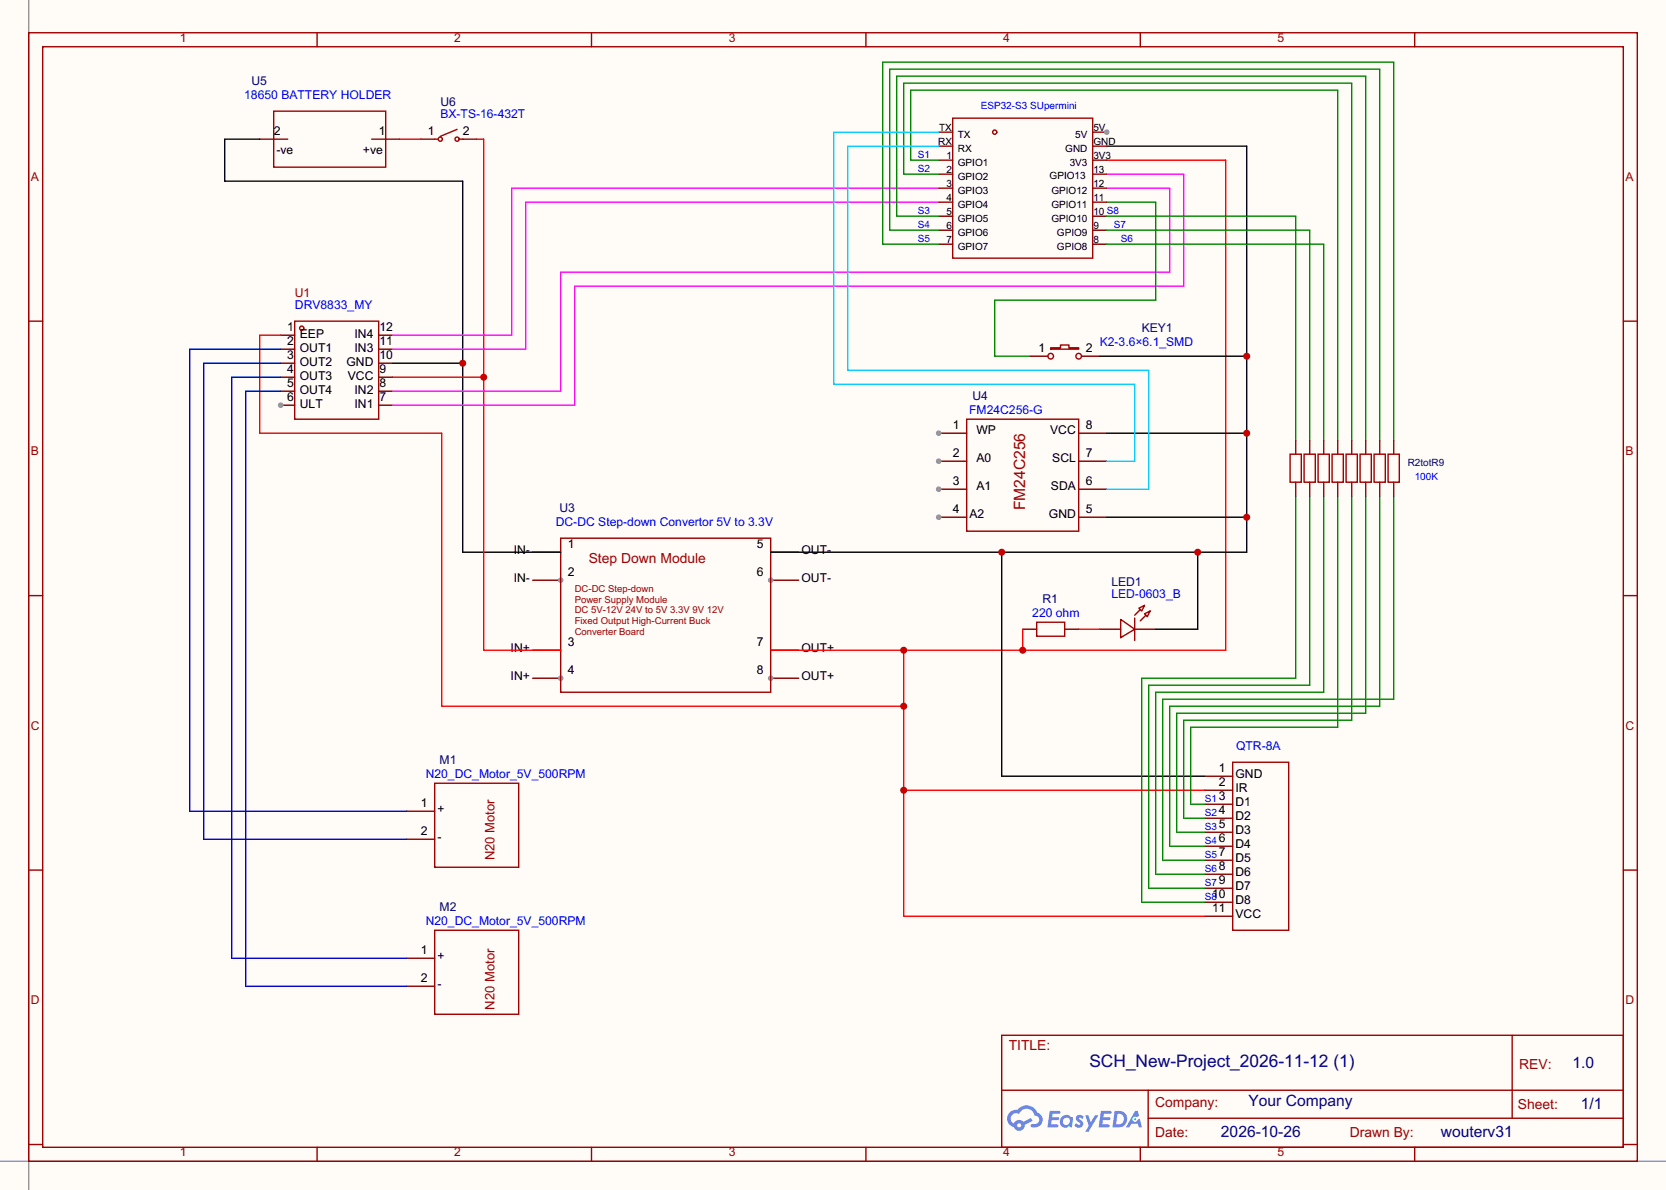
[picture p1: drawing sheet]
<svg xmlns="http://www.w3.org/2000/svg" width="302mm" height="216mm" viewBox="0 0 302 216" stroke-linecap="round" stroke-linejoin="round" font-family="sans-serif">
<path d="M0 0h302.3v215.9h-302.3z" fill="#fffcf7"/>
<path d="M5.2 0v215.9M0 210.7h302.3" fill="none" stroke="#999" stroke-width=".25"/>
<g fill="none" stroke="#a10000" stroke-width=".25">
<path d="M5.2 5.9h291.9v204.8h-291.9zM7.7 8.5h286.8v199.6h-286.8zM57.5 5.9v2.6M107.3 5.9v2.6M157.1 5.9v2.6M206.9 5.9v2.6M256.7 5.9v2.6M5.2 58.3h2.5M294.5 58.3h2.6M5.2 108h2.5M294.5 108h2.6M5.2 157.8h2.5"/>
<path d="M294.5 157.8h2.6M181.7 187.8h112.8v20.3h-112.8zM181.8 197.8h112.6M208.3 197.8v10.1M274.3 187.8l.1 15.1M5.2 207.6h2.5M57.5 208.1v2.6M107.3 208.1v2.6M157.1 208.1v2.6M206.9 208.1v2.6M208.3 202.9h86.1M256.7 208.1v2.6"/>
<path d="M294.5 207.6h2.6"/>
</g>
<g fill="#5487ff">
<path d="M195.4 202.4l.5-.2 .4 .1 .3 .3-.3 .4a.33 .33 0 0 0-.2-.3 .33 .33 0 0 0-.4 .2l.1 .1a.89 .89 0 0 1 .5 1.3 1 1 0 0 1-1.4-.2l.3-.3 .6 .3 .2-.1-.1-.2a.88 .88 0 0 1-.5-1.4z"/>
<path d="M196.9 202.3h.5l.5 1.3 .8-1.3h.6l-1.8 3h-.6l.6-1.1z"/>
<path d="M190.5 201.5h.8a1.1 1.1 0 0 1 1.1 .2l-.1 .3h-1.3l-.1 .7h1.1l.2 .2-.3 .3h-1.1l-.1 .8h1.2l.1 .4-.2 .1h-1.8z"/>
<path d="M199.7 201.5h.9a1.11 1.11 0 0 1 1 .2 .26 .26 0 0 1-.2 .3h-1.1l-.1 .7h1l.3 .2-.3 .3h-1.1l-.1 .8h1.2l.1 .4-.2 .1h-1.8z"/>
<path d="M205.9 201.5h.5l.2 .9-.4 .2a.5 .5 0 0 0-.7 .2 .5 .5 0 0 0 .3 .7 .5 .5 0 0 0 .6-.4l.4-.2 .4 1.6h-.6l-.1-.6h-1.3l-.3 .6h-.6z"/>
<path d="M202.2 201.5l-.4 3h1a1.51 1.51 0 0 0 1.7-1.5 1.51 1.51 0 0 0-1.8-1.5zM202.7 202a1 1 0 0 1 1.2 1.1 1 1 0 0 1-1.2 .9h-.2z"/>
<path d="M192.7 202.5a1.07 1.07 0 0 0-.3 1.6 1.07 1.07 0 0 0 1.6 .2l.5 .2 .2-1.6-.1-.2-.3-.1a1.02 1.02 0 0 0-1.6-.1zM192.8 203.4a.67 .67 0 0 1 1.3 0 .67 .67 0 0 1-1.3 0z"/>
<path d="M183.2 201.8a1.58 1.58 0 0 0 .7 2.7 1.01 1.01 0 0 0 1.2 .6 1.01 1.01 0 0 0 .8-1l1.4-.8-.3-.5-1.3 .7a1.03 1.03 0 0 0-1.7 .3 1 1 0 0 1-.5-1.4 1 1 0 0 1 1.4-.3 1.49 1.49 0 0 1 1.5-1 1.49 1.49 0 0 1 1.3 1.3 .82 .82 0 0 1 .8 1 .82 .82 0 0 1-1.2 .5 .31 .31 0 0 0-.3 .3 .31 .31 0 0 0 .3 .3 1.43 1.43 0 0 0 1.8-.9 1.43 1.43 0 0 0-.9-1.8 2.09 2.09 0 0 0-3.6-.5l-.9 .1zM184.5 204.2a.4 .4 0 0 1 .8 0 .4 .4 0 0 1-.8 0z"/>
<circle cx="205.9" cy="203" r=".19"/>
</g>
<g fill="none" stroke="#870000" stroke-width=".25">
<path d="M50.9 60.8h2.6M50.9 63.3h2.6M50.9 65.9h2.6M50.9 68.4h2.6M50.9 71h2.6M50.9 73.5h2.6M218.6 140.8h5M218.6 143.4h5M218.6 145.9h5M218.6 148.4h5M218.6 151h5M218.6 153.5h5"/>
<path d="M218.6 156.1h5M218.6 158.6h5M218.6 161.1h5M218.6 163.7h5M218.6 166.2h5"/>
</g>
<g fill="none" stroke="#a10000" stroke-width=".25">
<path d="M53.5 58.3h15.2v17.7h-15.2zM223.6 138.3h10.2v30.5h-10.2z"/>
<circle cx="54.7" cy="59.5" r=".38"/>
</g>
<circle cx="50.9" cy="73.5" r=".51" fill="#999"/>
<path d="M68.7 73.5h2.5M68.7 71h2.5M68.7 68.4h2.5M68.7 65.9h2.5M68.7 63.3h2.5M68.7 60.8h2.5M96.6 100.2h5.1M96.6 105.3h5.1M73.8 147.2h5.1M73.8 152.2h5.1M73.8 173.8h5.1M73.8 178.9h5.1" fill="none" stroke="#870000" stroke-width=".25"/>
<path d="M78.9 142.1h15.2v15.2h-15.2zM78.9 168.8h15.2v15.2h-15.2z" fill="none" stroke="#a10000" stroke-width=".25"/>
<circle cx="101.7" cy="105.3" r=".51" fill="#999"/>
<path d="M96.6 118h5.1M96.6 123h5.1" fill="none" stroke="#870000" stroke-width=".25"/>
<circle cx="101.7" cy="123" r=".51" fill="#999"/>
<path d="M139.8 100.2h5.1M139.8 105.3h5.1" fill="none" stroke="#870000" stroke-width=".25"/>
<circle cx="139.8" cy="105.3" r=".51" fill="#999"/>
<path d="M139.8 118h5.1M139.8 123h5.1" fill="none" stroke="#870000" stroke-width=".25"/>
<circle cx="139.8" cy="123" r=".51" fill="#999"/>
<path d="M175.4 76h20.3v20.4h-20.3zM101.7 97.6h38.1v28h-38.1z" fill="none" stroke="#a10000" stroke-width=".25"/>
<path d="M170.3 78.6h5.1" fill="none" stroke="#870000" stroke-width=".25"/>
<circle cx="170.3" cy="78.6" r=".51" fill="#999"/>
<path d="M170.3 83.7h5.1" fill="none" stroke="#870000" stroke-width=".25"/>
<circle cx="170.3" cy="83.7" r=".51" fill="#999"/>
<path d="M170.3 88.7h5.1" fill="none" stroke="#870000" stroke-width=".25"/>
<circle cx="170.3" cy="88.7" r=".51" fill="#999"/>
<path d="M170.3 93.8h5.1" fill="none" stroke="#870000" stroke-width=".25"/>
<circle cx="170.3" cy="93.8" r=".51" fill="#999"/>
<g fill="none" stroke="#870000" stroke-width=".25">
<path d="M47.1 25.2h5.1M67.4 25.2h5.1M76.3 25.2h2.6M83.9 25.2h2.6M186.8 64.6h3.3M195.7 78.6h5.1M196.2 64.6h3.3M195.7 93.8h5.1M195.7 88.7h5.1M195.7 83.7h5.1M185.5 114.1h2.6M193.2 114.1h2.5"/>
<path d="M199.5 114.1h3.8M205.9 114.1h3.8"/>
</g>
<g fill="none" stroke="#a10000" stroke-width=".25">
<path d="M49.7 20.2h20.3v10.1h-20.3zM78.9 25.2h.5M82.9 23.5l-3 1.2M83.4 25.2h.5M190.6 63.1h1.8v-.5h1.5v.5h1.8v.2h-5.1zM188.1 112.9h5.1v2.5h-5.1zM203.3 112.4l2.6 1.7-2.6 1.6zM205.9 112.1v4.1M206.6 110.3l1-.5-.5 1zM206.9 110.6l-1 1M207.6 111.4l1.1-.6-.5 1.1zM207.9 111.6l-1 1"/>
<circle cx="79.9" cy="25.2" r=".38"/>
<circle cx="82.9" cy="25.2" r=".38"/>
<circle cx="190.6" cy="64.6" r=".51"/>
<circle cx="195.7" cy="64.6" r=".51"/>
</g>
<path d="M47.1 25.2h-6.3v7.7h43.1v67.3h17.8M71.2 65.9h12.7" fill="none" stroke="#000" stroke-width=".25"/>
<circle cx="83.9" cy="65.9" r=".63" fill="#c00"/>
<path d="M86.5 25.2h1.3v92.8h13.9M71.2 68.4h16.6" fill="none" stroke="#f00" stroke-width=".25"/>
<circle cx="87.8" cy="68.4" r=".63" fill="#c00"/>
<path d="M200.8 29.1h21.6v88.9h-82.6M50.9 60.8h-3.8v17.8h33v49.5h83.9M164 118v48.2h54.6M185.5 114.1v3.9M164 143.4h54.6" fill="none" stroke="#f00" stroke-width=".25"/>
<g fill="#c00">
<circle cx="164" cy="128.1" r=".63"/>
<circle cx="164" cy="143.4" r=".63"/>
<circle cx="164" cy="118" r=".63"/>
<circle cx="185.5" cy="118" r=".63"/>
</g>
<path d="M200.8 26.5h25.4v73.7h-86.4M199.5 64.6h26.7M200.8 78.6h25.4M200.8 93.8h25.4M181.7 100.2v40.6h36.9M217.3 100.2v13.9h-7.6" fill="none" stroke="#000" stroke-width=".25"/>
<g fill="#c00">
<circle cx="181.7" cy="100.2" r=".63"/>
<circle cx="217.3" cy="100.2" r=".63"/>
<circle cx="226.2" cy="93.8" r=".63"/>
<circle cx="226.2" cy="78.6" r=".63"/>
<circle cx="226.2" cy="64.6" r=".63"/>
</g>
<path d="M72.5 25.2h3.8M195.7 114.1h3.8" fill="none" stroke="#f00" stroke-width=".25"/>
<path d="M50.9 63.3h-16.5v83.9h39.4M50.9 65.9h-13.9v86.3h36.8M50.9 68.4h-8.9v105.4h31.8M50.9 71h-6.3v107.9h29.2" fill="none" stroke="#00c" stroke-width=".25"/>
<path d="M170.3 34.1h-77.5v26.7h-21.6M170.3 36.7h-74.9v26.6h-24.2M200.8 31.6h14v20.3h-110.5v21.6h-33.1M200.8 34.1h11.4v15.3h-110.5v21.6h-30.5" fill="none" stroke="#f0f" stroke-width=".25"/>
<path d="M200.8 36.7h8.9v17.8h-29.2v10.1h6.3" fill="none" stroke="#008700" stroke-width=".25"/>
<g fill="none" stroke="#a10000" stroke-width=".25">
<path d="M172.8 21.4h25.4v25.4h-25.4z"/>
<circle cx="180.5" cy="24" r=".38"/>
</g>
<g fill="none" stroke="#870000" stroke-width=".25">
<path d="M170.3 26.5h2.5M170.3 29.1h2.5M170.3 31.6h2.5M170.3 34.1h2.5M170.3 36.7h2.5M170.3 39.2h2.5M170.3 24h2.5M198.2 26.5h2.6M198.2 29.1h2.6M198.2 31.6h2.6M198.2 34.1h2.6M198.2 36.7h2.6"/>
<path d="M198.2 39.2h2.6M198.2 24h2.6M170.3 41.8h2.5M170.3 44.3h2.5M198.2 41.8h2.6M198.2 44.3h2.6"/>
</g>
<circle cx="200.8" cy="24" r=".51" fill="#999"/>
<g fill="none" stroke="#008700" stroke-width=".25">
<path d="M170.3 39.2h-7.6v-25.4h85.1v66.1M170.3 29.1h-5.1v-12.7h77.5v63.5M170.3 31.6h-6.3v-16.5h81.2v64.8M200.8 39.2h34.3v40.7M170.3 41.8h-8.9v-29.3h88.9v67.4M170.3 44.3h-10.2v-33h92.8v68.6M200.8 41.8h36.8v38.1M200.8 44.3h39.4v35.6M235.1 90v33h-28v40.7h11.5M237.6 90v34.3h-29.2v36.8h10.2M240.2 90v35.6h-30.5v33h8.9M242.7 90v41.9h-26.7v14h2.6"/>
<path d="M245.2 90v40.7h-30.4v17.7h3.8M247.8 90v39.4h-34.3v21.6h5.1M250.3 90v38.1h-38.1v25.4h6.4M252.9 90v36.8h-42v29.3h7.7"/>
</g>
<path d="M170.3 24h-19v45.7h54.6v14h-5.1M170.3 26.5h-16.5v40.7h54.6v21.5h-7.6" fill="none" stroke="#0cf" stroke-width=".25"/>
<path d="M234.1 82.4h2v5.1h-2zM236.6 82.4h2v5.1h-2zM239.1 82.4h2.1v5.1h-2.1zM241.7 82.4h2v5.1h-2zM244.2 82.4h2.1v5.1h-2.1zM246.8 82.4h2v5.1h-2zM249.3 82.4h2v5.1h-2zM251.8 82.4h2.1v5.1h-2.1z" fill="none" stroke="#a10000" stroke-width=".25"/>
<g fill="none" stroke="#870000" stroke-width=".25">
<path d="M235.1 79.9v2.5M237.6 79.9v2.5M240.2 79.9v2.5M242.7 79.9v2.5M245.2 79.9v2.5M247.8 79.9v2.5M250.3 79.9v2.5M252.9 79.9v2.5M235.1 87.5v2.5M237.6 87.5v2.5M240.2 87.5v2.5M242.7 87.5v2.5"/>
<path d="M245.2 87.5v2.5M247.8 87.5v2.5M250.3 87.5v2.5M252.9 87.5v2.5"/>
</g>
<text font-size="3.1" fill="#000080" x="197.6" y="193.5">SCH_New-Project_2026-11-12 (1)</text>
<text font-size="2.8" fill="#a00000" x="186" y="92.5" transform="rotate(-90 186 92.5)">FM24C256</text>
<g font-size="2.8" fill="#000080">
<text x="285.3" y="193.8">1.0</text>
<text x="226.5" y="200.7">Your Company</text>
<text x="286.8" y="201.2">1/1</text>
<text x="221.5" y="206.3">2026-10-26</text>
<text x="261.4" y="206.2">wouterv31</text>
</g>
<g font-size="2.5" fill="#a00000">
<text x="106.8" y="102.1">Step Down Module</text>
<text x="183" y="190.5">TITLE:</text>
<text x="275.6" y="193.9">REV:</text>
<text x="209.6" y="200.7">Company:</text>
<text x="275.4" y="201.2">Sheet:</text>
<text x="209.6" y="206.3">Date:</text>
<text x="244.9" y="206.3">Drawn By:</text>
</g>
<g font-size="2.4" fill="#a00000">
<text x="89.7" y="156.1" transform="rotate(-90 89.7 156.1)">N20 Motor</text>
<text x="89.7" y="183.1" transform="rotate(-90 89.7 183.1)">N20 Motor</text>
</g>
<g font-size="2.2" fill="#a00000">
<text x="32.6" y="7.6">1</text>
<text x="82.4" y="7.6">2</text>
<text x="132.2" y="7.6">3</text>
<text x="182" y="7.6">4</text>
<text x="231.8" y="7.6">5</text>
<text x="5.6" y="32.8">A</text>
<text x="294.9" y="32.8">A</text>
<text x="53.5" y="53.9">U1</text>
<text x="5.6" y="82.6">B</text>
<text x="294.9" y="82.6">B</text>
<text x="5.6" y="132.4">C</text>
<text x="294.9" y="132.4">C</text>
<text x="5.6" y="182.2">D</text>
<text x="294.9" y="182.2">D</text>
<text x="32.6" y="209.8">1</text>
<text x="82.4" y="209.8">2</text>
<text x="132.2" y="209.8">3</text>
<text x="182" y="209.8">4</text>
<text x="231.8" y="209.8">5</text>
</g>
<g font-size="2.2" fill="#00f">
<text x="44.3" y="17.9">18650 BATTERY HOLDER</text>
<text x="79.9" y="21.4">BX-TS-16-432T</text>
<text x="53.5" y="56">DRV8833_MY</text>
<text x="199.5" y="62.8">K2-3.6×6.1_SMD</text>
<text x="175.8" y="75.1">FM24C256-G</text>
<text x="100.8" y="95.4">DC-DC Step-down Convertor 5V to 3.3V</text>
<text x="187.3" y="111.9">220 ohm</text>
<text x="201.6" y="108.5">LED-0603_B</text>
<text x="224.3" y="136">QTR-8A</text>
<text x="77.2" y="141.1">N20_DC_Motor_5V_500RPM</text>
<text x="77.2" y="167.8">N20_DC_Motor_5V_500RPM</text>
</g>
<g font-size="2.2" fill="#000080">
<text x="45.6" y="15.4">U5</text>
<text x="79.9" y="19.2">U6</text>
<text x="207.1" y="60.3">KEY1</text>
<text x="176.4" y="72.6">U4</text>
<text x="101.5" y="92.8">U3</text>
<text x="201.6" y="106.3">LED1</text>
<text x="189.1" y="109.4">R1</text>
<text x="79.8" y="138.6">M1</text>
<text x="79.8" y="165.3">M2</text>
</g>
<g font-size="2.2">
<text x="49.7" y="24.5">2</text>
<text x="50.2" y="28">-ve</text>
<text x="65.9" y="28">+ve</text>
<text x="68.7" y="24.5">1</text>
<text x="77.6" y="24.5">1</text>
<text x="83.9" y="24.5">2</text>
<text x="52.1" y="60">1</text>
<text x="52.1" y="62.6">2</text>
<text x="52.1" y="65.1">3</text>
<text x="54.4" y="61.3">EEP</text>
<text x="54.4" y="63.8">OUT1</text>
<text x="64.3" y="63.8">IN3</text>
<text x="64.3" y="61.3">IN4</text>
<text x="68.8" y="65.1">10</text>
<text x="68.8" y="62.6">11</text>
<text x="68.8" y="60">12</text>
<text x="188.4" y="63.8">1</text>
<text x="197" y="63.8">2</text>
<text x="52.1" y="67.6">4</text>
<text x="52.1" y="70.2">5</text>
<text x="54.4" y="66.4">OUT2</text>
<text x="54.4" y="68.9">OUT3</text>
<text x="54.4" y="71.5">OUT4</text>
<text x="62.9" y="66.4">GND</text>
<text x="63.1" y="68.9">VCC</text>
<text x="64.3" y="71.5">IN2</text>
<text x="68.8" y="70.2">8</text>
<text x="68.8" y="67.6">9</text>
<text x="52.1" y="72.7">6</text>
<text x="54.4" y="74">ULT</text>
<text x="64.3" y="74">IN1</text>
<text x="68.8" y="72.7">7</text>
<text x="172.9" y="77.8">1</text>
<text x="197" y="77.8">8</text>
<text x="172.9" y="82.9">2</text>
<text x="177.2" y="78.8">WP</text>
<text x="177.2" y="83.9">A0</text>
<text x="190.5" y="78.8">VCC</text>
<text x="190.9" y="83.9">SCL</text>
<text x="197" y="82.9">7</text>
<text x="172.9" y="88">3</text>
<text x="177.2" y="89">A1</text>
<text x="190.7" y="89">SDA</text>
<text x="197" y="88">6</text>
<text x="172.9" y="93">4</text>
<text x="175.9" y="94.1">A2</text>
<text x="190.3" y="94.1">GND</text>
<text x="197" y="93">5</text>
<text x="93.2" y="100.4">IN-</text>
<text x="103" y="99.4">1</text>
<text x="137.3" y="99.4">5</text>
<text x="145.4" y="100.4">OUT-</text>
<text x="93.2" y="105.5">IN-</text>
<text x="103" y="104.5">2</text>
<text x="137.3" y="104.5">6</text>
<text x="145.4" y="105.5">OUT-</text>
<text x="92.6" y="118.2">IN+</text>
<text x="103" y="117.2">3</text>
<text x="137.3" y="117.2">7</text>
<text x="145.4" y="118.2">OUT+</text>
<text x="92.6" y="123.3">IN+</text>
<text x="103" y="122.3">4</text>
<text x="137.3" y="122.3">8</text>
<text x="145.4" y="123.3">OUT+</text>
<text x="221.1" y="140">1</text>
<text x="221.1" y="142.6">2</text>
<text x="224.2" y="141">GND</text>
<text x="224.2" y="143.6">IR</text>
<text x="76.4" y="146.4">1</text>
<text x="79.4" y="147.4">+</text>
<text x="221.1" y="145.1">3</text>
<text x="221.1" y="147.7">4</text>
<text x="224.2" y="146.1">D1</text>
<text x="224.2" y="148.7">D2</text>
<text x="76.4" y="151.5">2</text>
<text x="79.4" y="152.5">-</text>
<text x="221.1" y="150.2">5</text>
<text x="221.1" y="152.7">6</text>
<text x="221.1" y="155.3">7</text>
<text x="224.2" y="151.2">D3</text>
<text x="224.2" y="153.7">D4</text>
<text x="221.1" y="157.8">8</text>
<text x="221.1" y="160.4">9</text>
<text x="224.2" y="156.3">D5</text>
<text x="224.2" y="158.8">D6</text>
<text x="224.2" y="161.4">D7</text>
<text x="219.9" y="162.9">10</text>
<text x="219.9" y="165.4">11</text>
<text x="224.2" y="163.9">D8</text>
<text x="224.2" y="166.4">VCC</text>
<text x="76.4" y="173.1">1</text>
<text x="76.4" y="178.1">2</text>
<text x="79.4" y="174.1">+</text>
<text x="79.4" y="179.1">-</text>
</g>
<g font-size="1.8">
<text x="170.4" y="23.8">TX</text>
<text x="198.4" y="23.8">5V</text>
<text x="170.2" y="26.3">RX</text>
<text x="171.7" y="28.9">1</text>
<text x="173.8" y="27.6">RX</text>
<text x="173.8" y="25">TX</text>
<text x="193.3" y="27.6">GND</text>
<text x="195.1" y="25">5V</text>
<text x="198.4" y="28.9">3V3</text>
<text x="198.4" y="26.3">GND</text>
<text x="171.7" y="31.4">2</text>
<text x="171.7" y="33.9">3</text>
<text x="173.8" y="30.1">GPIO1</text>
<text x="173.8" y="32.7">GPIO2</text>
<text x="173.8" y="35.2">GPIO3</text>
<text x="190.4" y="32.4">GPIO13</text>
<text x="190.8" y="35.2">GPIO12</text>
<text x="194.1" y="30.1">3V3</text>
<text x="198.4" y="33.9">12</text>
<text x="198.4" y="31.4">13</text>
<text x="171.7" y="36.5">4</text>
<text x="171.7" y="39">5</text>
<text x="171.7" y="41.6">6</text>
<text x="173.8" y="37.7">GPIO4</text>
<text x="173.8" y="40.3">GPIO5</text>
<text x="190.8" y="40.3">GPIO10</text>
<text x="190.8" y="37.7">GPIO11</text>
<text x="198.4" y="41.6">9</text>
<text x="198.4" y="39">10 S8</text>
<text x="198.4" y="36.5">11</text>
<text x="171.7" y="44.1">7</text>
<text x="173.8" y="42.8">GPIO6</text>
<text x="173.8" y="45.4">GPIO7</text>
<text x="191.8" y="42.8">GPIO9</text>
<text x="191.8" y="45.4">GPIO8</text>
<text x="198.4" y="44.1">8</text>
</g>
<g font-size="1.8" fill="#00f">
<text x="177.9" y="19.7">ESP32-S3 SUpermini</text>
<text x="166.5" y="28.6">S1</text>
<text x="166.5" y="31.2">S2</text>
<text x="166.5" y="38.8">S3</text>
<text x="166.5" y="41.3">S4</text>
<text x="202.1" y="41.3">S7</text>
<text x="166.5" y="43.9">S5</text>
<text x="203.3" y="43.9">S6</text>
<text x="256.7" y="87">100K</text>
<text x="218.6" y="145.5">S1</text>
<text x="218.6" y="148">S2</text>
<text x="218.6" y="150.5">S3</text>
<text x="218.6" y="153.1">S4</text>
<text x="218.6" y="155.6">S5</text>
<text x="218.6" y="160.7">S7</text>
<text x="218.6" y="158.2">S6</text>
<text x="218.6" y="163.2">S8</text>
</g>
<text font-size="1.8" fill="#000080" x="255.4" y="84.5">R2totR9</text>
<g font-size="1.7" fill="#a00000">
<text x="104.3" y="107.4">DC-DC Step-down</text>
<text x="104.3" y="109.3">Power Supply Module</text>
<text x="104.3" y="111.3">DC 5V-12V 24V to 5V 3.3V 9V 12V</text>
<text x="104.3" y="113.2">Fixed Output High-Current Buck</text>
<text x="104.3" y="115.1">Converter Board</text>
</g>
</svg>
